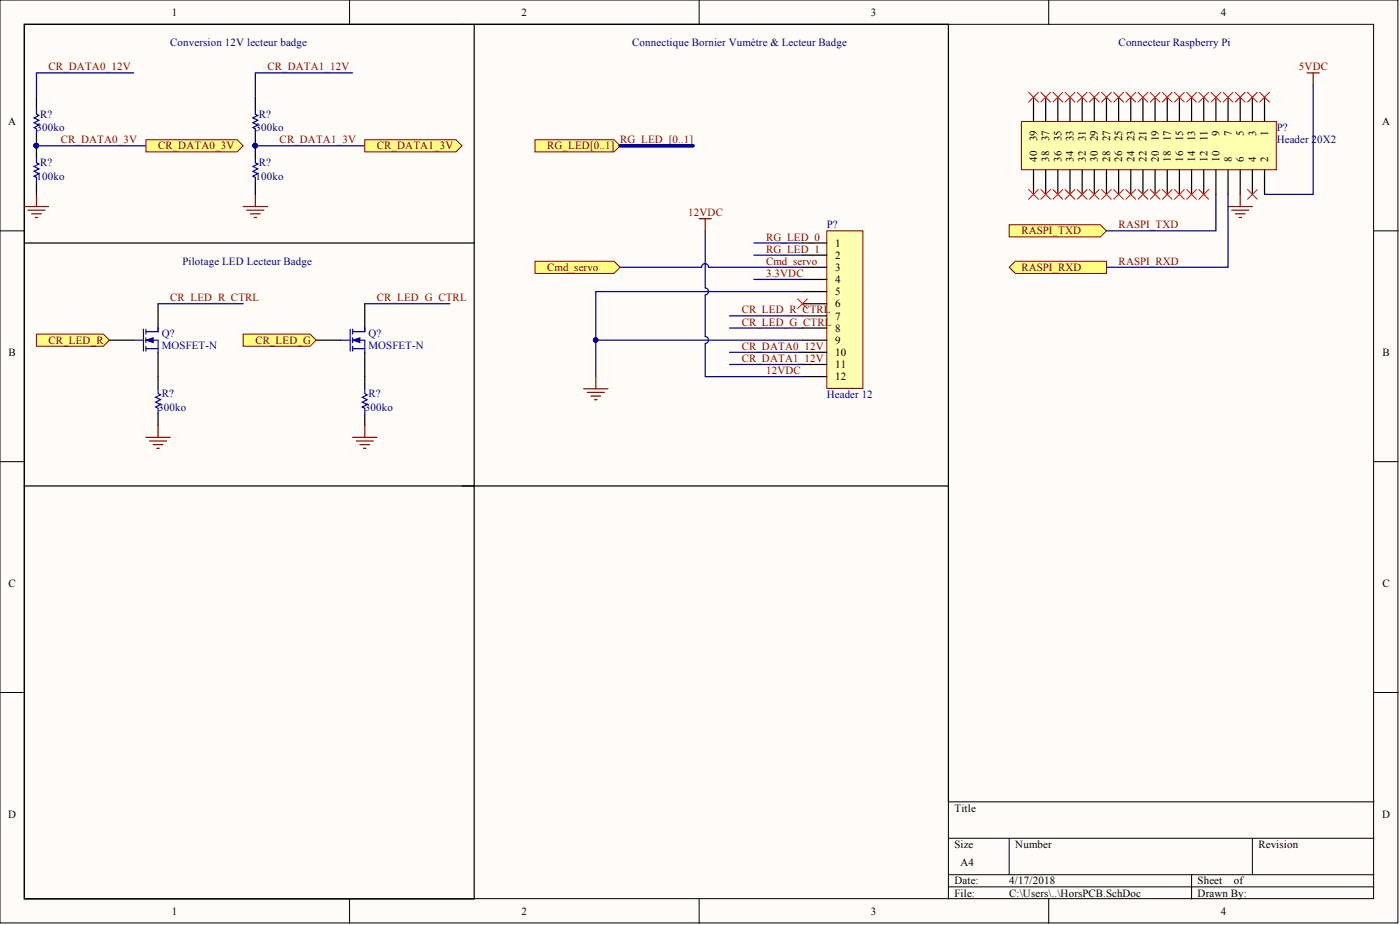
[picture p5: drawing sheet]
<svg xmlns="http://www.w3.org/2000/svg" width="292mm" height="193mm" viewBox="0 0 292 193" stroke-linecap="round" stroke-linejoin="round" font-family="sans-serif">
<g fill="#fffcf8" stroke="#000" stroke-width=".21">
<path d="M0 0h291.7v192.5h-291.7z"/>
<path d="M5.1 5.1h281.5v182.4h-281.5z"/>
</g>
<g fill="none" stroke="#000" stroke-width=".21">
<path d="M72.9 0v5.1M145.9 0v5.1M218.8 0v5.1M0 48.2h5.1M286.7 48.2h5M0 96.3h5.1M286.7 96.3h5M0 144.5h5.1M286.7 144.5h5M197.9 174.9h88.8M210.6 174.9v7.6M261.3 174.9v7.6"/>
<path d="M286.7 167.3h-88.8v20.2M72.9 187.5v5.1M145.9 187.5v5.1M197.9 182.5h88.8M197.9 185h88.8M218.8 187.5v5.1M248.6 182.5v5"/>
</g>
<path d="M98.9 5.1v96.3h-93.8v-96.3h192.8v96.3M5.1 50.7h93.8M5.1 101.4v86.1h93.8v-86.1M96.4 101.4h101.5v65.9" fill="none" stroke="#000" stroke-width=".25"/>
<path d="M213.1 25.3h53.2v10.1h-53.2z" fill="#ffffb0" stroke="#800000" stroke-width=".21"/>
<g fill="none" stroke="#000" stroke-width=".25">
<path d="M215.6 20.3v5M215.6 35.5v5.1M218.2 20.3v5M218.2 35.5v5.1M220.7 20.3v5M220.7 35.5v5.1M223.2 20.3v5M223.2 35.5v5.1M225.8 35.5v5.1M228.3 35.5v5.1M230.9 35.5v5.1M233.4 20.3v5"/>
<path d="M233.4 35.5v5.1M235.9 20.3v5M235.9 35.5v5.1M238.5 35.5v5.1M241 35.5v5.1M243.5 35.5v5.1M246.1 20.3v5M246.1 35.5v5.1M248.6 20.3v5M248.6 35.5v5.1M251.2 35.5v5.1M253.7 35.5v5.1"/>
<path d="M256.2 35.5v5.1M258.8 20.3v5M258.8 35.5v5.1M261.3 35.5v5.1M263.8 35.5v5.1"/>
</g>
<g fill="none" stroke="#f00" stroke-width=".21">
<path d="M214.6 19.3l2 2M216.6 19.3l-2 2M217.2 19.3l2 2M219.2 19.3l-2 2M219.7 19.3l2 2M221.7 19.3l-2 2M222.2 19.3l2.1 2M224.3 19.3l-2.1 2M224.8 19.3l2 2M226.8 19.3l-2 2M229.8 19.3l2.1 2M231.9 19.3l-2.1 2"/>
<path d="M232.4 19.3l2 2M234.4 19.3l-2 2M234.9 19.3l2 2M236.9 19.3l-2 2M237.5 19.3l2 2M239.5 19.3l-2 2M242.5 19.3l2.1 2M244.6 19.3l-2.1 2M245.1 19.3l2 2M247.1 19.3l-2 2M247.6 19.3l2 2M249.6 19.3l-2 2"/>
<path d="M250.1 19.3l2.1 2M252.2 19.3l-2.1 2M255.2 19.3l2 2M257.2 19.3l-2 2M257.7 19.3l2.1 2M259.8 19.3l-2.1 2M260.3 19.3l2 2M262.3 19.3l-2 2M214.6 39.5l2 2.1M216.6 39.5l-2 2.1M217.2 39.5l2 2.1M219.2 39.5l-2 2.1"/>
<path d="M219.7 39.5l2 2.1M221.7 39.5l-2 2.1M222.2 39.5l2.1 2.1M224.3 39.5l-2.1 2.1M224.8 39.5l2 2.1M226.8 39.5l-2 2.1M227.3 39.5l2 2.1M229.3 39.5l-2 2.1M229.8 39.5l2.1 2.1M231.9 39.5l-2.1 2.1M232.4 39.5l2 2.1M234.4 39.5l-2 2.1"/>
<path d="M234.9 39.5l2 2.1M236.9 39.5l-2 2.1M237.5 39.5l2 2.1M239.5 39.5l-2 2.1M240 39.5l2 2.1M242 39.5l-2 2.1M242.5 39.5l2.1 2.1M244.6 39.5l-2.1 2.1M245.1 39.5l2 2.1M247.1 39.5l-2 2.1M247.6 39.5l2 2.1M249.6 39.5l-2 2.1"/>
<path d="M250.1 39.5l2.1 2.1M252.2 39.5l-2.1 2.1M260.3 39.5l2 2.1M262.3 39.5l-2 2.1"/>
</g>
<path d="M272.7 15.2h2.6M274 15.2v2.5M256.2 43.1h5.1M257 43.8h3.5M257.7 44.6h2.1M258.5 45.4h.5M258.8 40.6v2.5" fill="none" stroke="#800000" stroke-width=".25"/>
<g fill="#ffff80" stroke="#800000" stroke-width=".21">
<path d="M210.6 46.9h19l1.3 1.3-1.3 1.2h-19z" fill-rule="evenodd"/>
<path d="M210.6 55.8l1.2-1.3h19.1v2.5h-19.1z" fill-rule="evenodd"/>
</g>
<path d="M274 17.7v22.9h-10.2M7.6 30.4h22.8M53.3 30.4h22.8M253.7 40.6v7.6h-22.8M256.2 40.6v15.2h-25.3" fill="none" stroke="#000080" stroke-width=".25"/>
<path d="M5.1 43.1h5M5.8 43.8h3.6M6.6 44.6h2M7.4 45.4h.5M7.6 40.6v2.5" fill="none" stroke="#800000" stroke-width=".25"/>
<g fill="#ffff80" stroke="#800000" stroke-width=".21">
<path d="M30.4 29.2h19.1l1.2 1.2-1.2 1.3h-19.1z" fill-rule="evenodd"/>
<path d="M76.1 29.2h19l1.3 1.2-1.3 1.3h-19z" fill-rule="evenodd"/>
</g>
<path d="M50.7 43.1h5.1M51.5 43.8h3.6M52.3 44.6h2M53 45.4h.5M53.3 40.6v2.5M30.4 91.2h5.1M31.2 92h3.6M32 92.8h2M32.7 93.5h.5M33 88.7v2.5" fill="none" stroke="#800000" stroke-width=".25"/>
<path d="M27.9 15.2h-20.3v5.1M73.6 15.2h-20.3v5.1M33 63.4h17.7" fill="none" stroke="#000080" stroke-width=".25"/>
<path d="M7.6 20.3v2.5M7.6 27.9v2.5M7.6 38v2.6M53.3 20.3v2.5M53.3 27.9v2.5M53.3 38v2.6M22.8 71h5.1M33 73.5v7.6M33 86.2v2.5" fill="none" stroke="#000" stroke-width=".25"/>
<path d="M7.6 22.8v1l.5 .3-1 .5 1 .5-1 .5 1 .5-1 .5 .5 .3v1M7.6 33v1l.5 .2-1 .5 1 .5-1 .5 1 .5-1 .6 .5 .2v1M53.3 22.8v1l.5 .3-1 .5 1 .5-1 .5 1 .5-1 .5 .5 .3v1M53.3 33v1l.5 .2-1 .5 1 .5-1 .5 1 .5-1 .6 .5 .2v1M27.9 71h2M29.9 68.7v4.5M30.4 71h2.6v2.5M30.4 72.7h2.6M30.4 70.5v1M30.4 72.2v1M33 81.1v1l.5 .3-1 .5 1 .5-1 .5 1 .5-1 .5 .5 .3v1" fill="none" stroke="#00f" stroke-width=".25"/>
<path d="M30.4 71l1.6-.5v1z" fill="#00f" stroke="#00f" stroke-width=".21"/>
<path d="M7.6 69.7h14l1.2 1.3-1.2 1.2h-14z" fill-rule="evenodd" fill="#ffff80" stroke="#800000" stroke-width=".21"/>
<path d="M66 71h5M76.1 63.4v5M76.1 73.5v7.6M76.1 86.2v2.5" fill="none" stroke="#000" stroke-width=".25"/>
<path d="M71 71h2.1M73.1 68.7v4.5M73.6 71h2.5v2.5M73.6 72.7h2.5M73.6 68.7v1M73.6 70.5v1M73.6 72.2v1M76.1 68.4v.8h-2.5M76.1 81.1v1l.5 .3-1 .5 1 .5-1 .5 1 .5-1 .5 .5 .3v1" fill="none" stroke="#00f" stroke-width=".25"/>
<path d="M73.6 71l1.5-.5v1z" fill="#00f" stroke="#00f" stroke-width=".21"/>
<path d="M73.6 91.2h5M74.3 92h3.6M75.1 92.8h2M75.9 93.5h.5M76.1 88.7v2.5" fill="none" stroke="#800000" stroke-width=".25"/>
<path d="M76.1 63.4h17.8" fill="none" stroke="#000080" stroke-width=".25"/>
<path d="M50.7 69.7h14l1.3 1.3-1.3 1.2h-14z" fill-rule="evenodd" fill="#ffff80" stroke="#800000" stroke-width=".21"/>
<path d="M172.5 48.2h7.5v32.8h-7.5z" fill="#ffffb0" stroke="#800000" stroke-width=".21"/>
<path d="M167.4 50.7h5.1M167.4 53.2h5.1M167.4 55.8h5.1M167.4 58.3h5.1M167.4 60.8h5.1M167.4 63.4h5.1M167.4 65.9h5.1M167.4 68.4h5.1M167.4 71h5.1M167.4 73.5h5.1M167.4 76h5.1M167.4 78.6h5.1" fill="none" stroke="#000" stroke-width=".25"/>
<path d="M111.6 29.2h16.5l1.3 1.2-1.3 1.3h-16.5z" fill-rule="evenodd" fill="#ffff80" stroke="#800000" stroke-width=".21"/>
<path d="M166.4 62.4l2 2M168.4 62.4l-2 2" fill="none" stroke="#f00" stroke-width=".21"/>
<path d="M157.3 50.7h10.1M157.3 53.2h10.1M157.3 58.3h10.1" fill="none" stroke="#000080" stroke-width=".25"/>
<path d="M129.4 30.4h15.2" fill="none" stroke="#000080" stroke-width=".76"/>
<path d="M111.6 54.5h16.5l1.3 1.3-1.3 1.2h-16.5z" fill-rule="evenodd" fill="#ffff80" stroke="#800000" stroke-width=".21"/>
<path d="M147.1 48.2v11.9a.72 .72 0 0 1 .7 .7 .72 .72 0 0 1-.7 .7M147.8 55.8a.72 .72 0 0 0-.7-.8 .72 .72 0 0 0-.7 .8h-17M147.9 55.8h19.5M124.3 71h43.1M147.1 71.7v6.9h20.3M147.1 61.6v8.6a.72 .72 0 0 1 .7 .7 .72 .72 0 0 1-.7 .8M152.2 73.5h15.2M152.2 76h15.2M152.2 68.4h15.2M152.2 65.9h15.2M167.4 60.8h-43.1v17.8" fill="none" stroke="#000080" stroke-width=".25"/>
<circle cx="124.3" cy="70.9" r=".47" fill="#000080" stroke="#000080" stroke-width=".21"/>
<path d="M145.9 45.6h2.5M147.1 45.6v2.6M124.3 78.6v2.5M121.8 81.1h5M122.5 81.9h3.6M123.3 82.6h2M124.1 83.4h.5" fill="none" stroke="#800000" stroke-width=".25"/>
<text font-size="6.3" fill="#00f" x="32.1" y="67.2">PIQ?01</text>
<g font-size="6" fill="#f00">
<text x="227.5" y="23.9">PIP?029</text>
<text x="240.2" y="23.9">PIP?019</text>
<text x="252.9" y="23.9">PIP?09</text>
<text x="263.2" y="23.9">PIP?01</text>
</g>
<g font-size="3.5" fill="#000080">
<text x="6.7" y="32.4">PIR?02</text>
<text x="52.2" y="32.4">PIR?02</text>
</g>
<g font-size="2.3">
<text x="35.9" y="3.3">1</text>
<text x="108.8" y="3.3">2</text>
<text x="181.7" y="3.3">3</text>
<text x="254.7" y="3.3">4</text>
<text x="1.7" y="26.1">A</text>
<text x="216.4" y="29.4" transform="rotate(-90 216.4 29.4)">39</text>
<text x="218.9" y="29.4" transform="rotate(-90 218.9 29.4)">37</text>
<text x="221.5" y="29.4" transform="rotate(-90 221.5 29.4)">35</text>
<text x="224" y="29.4" transform="rotate(-90 224 29.4)">33</text>
<text x="226.5" y="29.4" transform="rotate(-90 226.5 29.4)">31</text>
<text x="229.1" y="29.4" transform="rotate(-90 229.1 29.4)">29</text>
<text x="231.6" y="29.4" transform="rotate(-90 231.6 29.4)">27</text>
<text x="234.2" y="29.4" transform="rotate(-90 234.2 29.4)">25</text>
<text x="236.7" y="29.4" transform="rotate(-90 236.7 29.4)">23</text>
<text x="239.2" y="29.4" transform="rotate(-90 239.2 29.4)">21</text>
<text x="241.8" y="29.4" transform="rotate(-90 241.8 29.4)">19</text>
<text x="244.3" y="29.4" transform="rotate(-90 244.3 29.4)">17</text>
<text x="246.8" y="29.4" transform="rotate(-90 246.8 29.4)">15</text>
<text x="249.4" y="29.4" transform="rotate(-90 249.4 29.4)">13</text>
<text x="251.9" y="29.4" transform="rotate(-90 251.9 29.4)">11</text>
<text x="254.4" y="28.3" transform="rotate(-90 254.4 28.3)">9</text>
<text x="257" y="28.3" transform="rotate(-90 257 28.3)">7</text>
<text x="259.5" y="28.3" transform="rotate(-90 259.5 28.3)">5</text>
<text x="262.1" y="28.3" transform="rotate(-90 262.1 28.3)">3</text>
<text x="264.6" y="28.3" transform="rotate(-90 264.6 28.3)">1</text>
<text x="288.4" y="26.1">A</text>
<text x="216.4" y="33.7" transform="rotate(-90 216.4 33.7)">40</text>
<text x="218.9" y="33.7" transform="rotate(-90 218.9 33.7)">38</text>
<text x="221.5" y="33.7" transform="rotate(-90 221.5 33.7)">36</text>
<text x="224" y="33.7" transform="rotate(-90 224 33.7)">34</text>
<text x="226.5" y="33.7" transform="rotate(-90 226.5 33.7)">32</text>
<text x="229.1" y="33.7" transform="rotate(-90 229.1 33.7)">30</text>
<text x="231.6" y="33.7" transform="rotate(-90 231.6 33.7)">28</text>
<text x="234.2" y="33.7" transform="rotate(-90 234.2 33.7)">26</text>
<text x="236.7" y="33.7" transform="rotate(-90 236.7 33.7)">24</text>
<text x="239.2" y="33.7" transform="rotate(-90 239.2 33.7)">22</text>
<text x="241.8" y="33.7" transform="rotate(-90 241.8 33.7)">20</text>
<text x="244.3" y="33.7" transform="rotate(-90 244.3 33.7)">18</text>
<text x="246.8" y="33.7" transform="rotate(-90 246.8 33.7)">16</text>
<text x="249.4" y="33.7" transform="rotate(-90 249.4 33.7)">14</text>
<text x="251.9" y="33.7" transform="rotate(-90 251.9 33.7)">12</text>
<text x="254.4" y="33.7" transform="rotate(-90 254.4 33.7)">10</text>
<text x="257" y="33.7" transform="rotate(-90 257 33.7)">8</text>
<text x="259.5" y="33.7" transform="rotate(-90 259.5 33.7)">6</text>
<text x="262.1" y="33.7" transform="rotate(-90 262.1 33.7)">4</text>
<text x="264.6" y="33.7" transform="rotate(-90 264.6 33.7)">2</text>
<text x="174.3" y="51.5">1</text>
<text x="174.3" y="54">2</text>
<text x="174.3" y="56.5">3</text>
<text x="174.3" y="59.1">4</text>
<text x="174.3" y="61.6">5</text>
<text x="174.3" y="64.1">6</text>
<text x="174.3" y="66.7">7</text>
<text x="174.3" y="69.2">8</text>
<text x="174.3" y="71.7">9</text>
<text x="1.8" y="74.3">B</text>
<text x="174.3" y="74.3">10</text>
<text x="174.3" y="76.8">11</text>
<text x="288.4" y="74.3">B</text>
<text x="174.3" y="79.3">12</text>
<text x="1.8" y="122.4">C</text>
<text x="288.4" y="122.4">C</text>
<text x="1.7" y="170.6">D</text>
<text x="199.1" y="169.3">Title</text>
<text x="288.4" y="170.6">D</text>
<text x="199.1" y="176.9">Size</text>
<text x="211.8" y="176.9">Number</text>
<text x="262.6" y="176.9">Revision</text>
<text x="199.1" y="184.5">Date:</text>
<text x="200.4" y="180.7">A4</text>
<text x="210.6" y="184.5">4/17/2018</text>
<text x="249.9" y="184.5">Sheet</text>
<text x="257.4" y="184.5">of</text>
<text x="35.9" y="190.8">1</text>
<text x="108.8" y="190.8">2</text>
<text x="181.7" y="190.8">3</text>
<text x="199.1" y="187">File:</text>
<text x="210.6" y="187">C:\Users\..\HorsPCB.SchDoc</text>
<text x="249.9" y="187">Drawn By:</text>
<text x="254.7" y="190.8">4</text>
</g>
<g font-size="2.3" fill="#000080">
<text x="35.5" y="9.6">Conversion 12V lecteur badge</text>
<text x="131.9" y="9.6">Connectique Bornier Vumètre &amp; Lecteur Badge</text>
<text x="233.4" y="9.6">Connecteur Raspberry Pi</text>
<text x="7.6" y="27.4">300ko</text>
<text x="8.4" y="24.6">R?</text>
<text x="53.3" y="27.4">300ko</text>
<text x="54" y="24.6">R?</text>
<text x="266.4" y="27.4">P?</text>
<text x="266.4" y="29.9">Header 20X2</text>
<text x="8.4" y="34.7">R?</text>
<text x="54" y="34.7">R?</text>
<text x="7.6" y="37.5">100ko</text>
<text x="53.3" y="37.5">100ko</text>
<text x="172.5" y="47.7">P?</text>
<text x="38.1" y="55.3">Pilotage LED Lecteur Badge</text>
<text x="33.7" y="70.2">Q?</text>
<text x="76.9" y="70.2">Q?</text>
<text x="33.7" y="72.7">MOSFET-N</text>
<text x="76.9" y="72.7">MOSFET-N</text>
<text x="33.7" y="82.9">R?</text>
<text x="76.9" y="82.9">R?</text>
<text x="172.5" y="83.1">Header 12</text>
<text x="33" y="85.7">300ko</text>
<text x="76.1" y="85.7">300ko</text>
</g>
<g font-size="2.3" fill="#800000">
<text x="10.1" y="14.7">CR_DATA0_12V</text>
<text x="55.8" y="14.7">CR_DATA1_12V</text>
<text x="271" y="14.7">5VDC</text>
<text x="12.7" y="29.9">CR_DATA0_3V</text>
<text x="58.3" y="29.9">CR_DATA1_3V</text>
<text x="129.4" y="29.9">RG_LED_[0..1]</text>
<text x="33" y="31.2">CR_DATA0_3V</text>
<text x="78.6" y="31.2">CR_DATA1_3V</text>
<text x="114.2" y="31.2">RG_LED[0..1]</text>
<text x="143.6" y="45.1">12VDC</text>
<text x="233.4" y="47.7">RASPI_TXD</text>
<text x="159.8" y="50.2">RG_LED_0</text>
<text x="159.8" y="52.7">RG_LED_1</text>
<text x="213.1" y="48.9">RASPI_TXD</text>
<text x="114.2" y="56.5">Cmd_servo</text>
<text x="159.8" y="55.3">Cmd_servo</text>
<text x="159.8" y="57.8">3.3VDC</text>
<text x="213.1" y="56.5">RASPI_RXD</text>
<text x="233.4" y="55.3">RASPI_RXD</text>
<text x="35.5" y="62.9">CR_LED_R_CTRL</text>
<text x="78.6" y="62.9">CR_LED_G_CTRL</text>
<text x="154.7" y="65.4">CR_LED_R_CTRL</text>
<text x="10.1" y="71.7">CR_LED_R</text>
<text x="53.3" y="71.7">CR_LED_G</text>
<text x="154.7" y="67.9">CR_LED_G_CTRL</text>
<text x="154.7" y="75.5">CR_DATA1_12V</text>
<text x="154.7" y="73">CR_DATA0_12V</text>
<text x="159.8" y="78.1">12VDC</text>
</g>
</svg>
